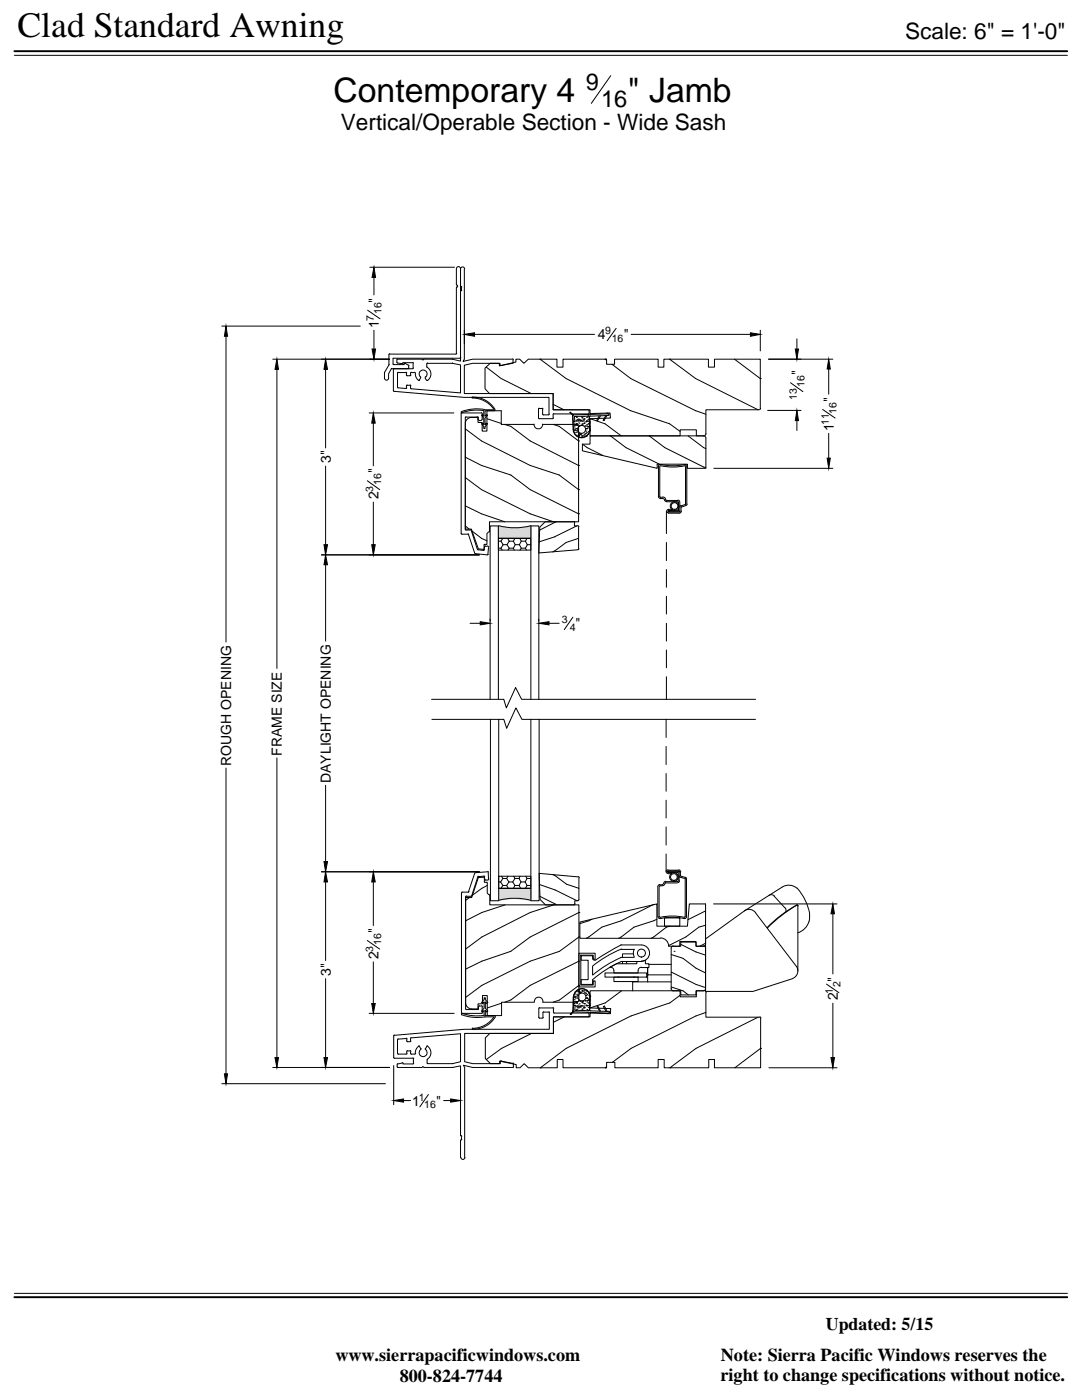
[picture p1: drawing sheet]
<svg xmlns="http://www.w3.org/2000/svg" width="216mm" height="279mm" viewBox="0 0 216 279" stroke-linecap="round" stroke-linejoin="round" font-family="sans-serif">
<!-- layer: DIM -->
<g fill="none" stroke="#000" stroke-width=".2">
<path d="M2.9 11h210.1M121.9 15.1l-3.9 5.5M73.8 53.3h16.9M74.6 55.4v3.5M44.3 65.1h27.6M45.1 67.1v61M54.4 71.7h23.3M55.3 73.7v59.7M65 73.7v15.7M73.3 61.9l2.5 1.7M74.6 65.9v3.8M92.7 65.9v2.7"/>
<path d="M94.7 66.7h23.9M122.9 65.5l-1.7 2.5M125.9 66.7h23.8M151.7 65.9v4.1M153.4 71.7h12.8M157.7 76.4l2.5 1.8M159 67.6v2.1M165.4 73.7v5M65 93v15.7M73.3 95.9l2.5 1.8M73.7 82.4h16.9M74.5 84.4v8.6"/>
<path d="M142.4 93.5h23.8M153.2 81.9h6.6M159 83.9v2M164.2 81.7l2.4 1.7M165.4 86.5v4.9M64.1 110.7h31.5M65 112.7v15.2M74.5 100.2v8.5M93.8 124.4h2M97.8 123.6v.3M107.5 123.6v.3M109.5 124.4h2.1"/>
<path d="M114.3 123.2l-1.7 2.5M45.1 153.3v61M55.3 151.2v59.9M65 156.7v15.3M64.1 174h31.5M65 176v15.7M74.5 176v8.7M65 195.3v15.8M73.3 187.7l2.5 1.7M74.5 192v8.3M142.4 180.4h24.6M164.9 196.4l2.5 1.7"/>
<path d="M166.2 182.4v12M44.3 216.3h32.6M54.4 213h23.3M73.7 202.2h16.9M78.6 212.7v7.8M80.5 219.6h1.4M85.5 218.4l-1.7 2.5M88.5 219.6h1.4M91.9 216.3v4.2M153.4 213.1h13.6M166.2 200.2v10.9M2.9 258.1h210.1"/>
</g>
<g fill="#000" stroke="#000" stroke-width=".2">
<path d="M74.6 53.3l.3 2.1h-.7zM45.1 65.1l.3 2h-.6zM55.3 71.7l.3 2h-.7zM65 71.7l.3 2h-.6zM74.2 69.7h.7l-.3 2zM92.7 66.7l2-.3v.7zM149.7 66.4l2 .3-2 .4zM158.7 69.7h.6l-.3 2zM165.4 71.7l.3 2h-.7zM74.5 82.4l.4 2h-.7zM159 81.9l.3 2h-.6zM165 91.4h.7l-.3 2.1z"/>
<path d="M64.7 108.7h.6l-.3 2zM65 110.7l.3 2h-.6zM74.2 108.7h.7l-.4 2zM95.8 124.1l2 .3-2 .3zM107.5 124.4l2-.3v.6zM65 174l.3 2h-.6zM64.7 172h.6l-.3 2zM74.5 174l.4 2h-.7zM166.2 180.4l.3 2h-.7zM44.8 214.3h.6l-.3 2zM54.9 211.1h.7l-.3 1.9zM64.7 211.1h.6l-.3 1.9z"/>
<path d="M74.2 200.3h.7l-.4 1.9zM78.6 219.6l1.9-.3v.7zM89.9 219.3l2 .3-2 .4zM165.8 211.1h.7l-.3 2z"/>
</g>
<!-- layer: PRODUCTS -->
<g fill="none" stroke="#000" stroke-width=".2">
<path d="M91.1 56.8v-3.2a.41 .41 0 0 1 .4-.4 .41 .41 0 0 1 .4 .4v17.8M91.1 57.5v13M91.1 56.7l.2 .4-.1 .2M91.2 57.2l-.1 .2M91.9 53.7l.1 3.5M91.9 53.7a.41 .41 0 0 1 .4-.4 .41 .41 0 0 1 .4 .4M92 58l-.1 14.1-1.7-.4h-5.6l-.2 .2-.2-.2h-4.9M92 57.1l.1 .2M92.1 57.3v.6M92.1 57.9l-.1 .1M92.7 53.7v18l-.3 .4 1.9-.4h7.9M77.6 72.8l-.9 1.6"/>
<path d="M77.7 72.7l-.1 .1M77.7 70.7h13.2M77.8 70.6l-.2 .2v2M78.2 73.6h4.1M78.2 73.5h-.1a2.53 2.53 0 0 0-.6 2.2 .41 .41 0 0 1-.5 .2 .41 .41 0 0 1-.3-.4v-1.1M78.4 72.6l.2 .2h2.1v-.2M78.5 73.7v4.3M78.5 77.9l.1 .2 14 1.2h16.9v3.4M78.7 73.5l-.2 .2M79.2 72.3l.1 .1 .9 .2 .2-.2h1.9M79.2 71.8v.5M79.3 77.2l.2 .2"/>
<path d="M79.3 74.5v2.8M79.4 71.6l-.2 .2M79.4 74.4h1.6M79.5 74.3l-.2 .1M80.8 72.5l.7 .4M80.9 72.5l-.2 .1M81 74.3l.2 .1M81.1 74.8l.2 .2M81.1 74.5v.4M81.1 77v.4M81.2 77.4l-.2 .1-1.6-.1M81.2 76.9h.6"/>
<path d="M81.3 76.8l-.2 .2M81.5 72.8l.1 .2M81.5 73v.5M81.6 73.4l-.2 .2M81.8 76.8l.2 .2M81.9 74.5v.4M81.9 77v.5M82 74.8l-.2 .2h-.6M82 74.4h.7M82.1 74.3l-.2 .1M82.3 72.3l.2 .2M82.4 72.5v1"/>
<path d="M82.5 73.4l-.2 .2M82.7 74.3l.2 .2a1.59 1.59 0 0 0 .6 1.4M83.7 75.9h-.2M83.9 75.2v.2M83.9 75.5l-.3 .4M84.8 75.5l.4 .4h.1M84.9 75.2v.2M85 75.2a.79 .79 0 0 0 0-1.1 .79 .79 0 0 0-1.1 0 .79 .79 0 0 0 0 1.1M85.2 73.2a1.65 1.65 0 0 1 .1 2.7M85.2 72.6v.6M85.3 72.5h4.9l1.7 .3v5.6l-9.9-.8-.1-.2M85.3 72.4l-.1 .2"/>
<path d="M90.3 71.6h.1M90.3 72.4h.1M91.1 70.5l-.1 .2M92 71.3l-.2 .2h-13.4v1.1M94.2 79.4v-.1a4.9 4.9 0 0 1 4.6 2.4M94.3 79.4a5.2 5.2 0 0 1 4.3 2.3M97 73.3l3 2.3 6 2.9M99.8 72.8v-.3h-5.5l-1.6 .4v5.6h17.7v3.3h7.1v.8h-7M102.2 72.5l-2.2 .5-.2-.2M102.3 71.6l.1 .2M102.4 71.8v.6M102.4 72.4l-.1 .1"/>
<path d="M107.8 71.7h.1M107.8 71.7l5.2 3.9 12.9 6.4 7.7 2.6 2.1 1.5M120.7 71.7h.1M120.7 71.7l.3 .2M122.1 72.7l3.8 2.9 12.9 6.4 2.1 .7M133.6 71.7h.1M133.6 71.7l5.2 3.9 12.5 6.2M146.6 71.7l5.1 3.9M151.7 75.6h.1M92 82.5v24M92.1 82.1l-.1 .2 .2 .1M92.1 82.4h3.9"/>
<path d="M92.2 82.4l-.2 .1M92.8 84.4v21.2h1.3l1.3 3.9 1.2 .2v-1.1h.6v-2.1l.3-.3h.2v-2.1h17.8v-19M92.8 95.3l3.3 2.4 9.7 4.8 4.6 1.6M92.8 91.2l3.3 1.7 5.8 1.9 3.9 2.9 9.7 4.8M92.8 85.6l3.3 2.4 9.7 4.9 5.8 1.9 3.9 2.9M93 83.2h2.3M93 83.2l-.2 .1v22.4M94.1 83.3h1M94.1 83.3a1.24 1.24 0 0 0-1.2 1.1M95.2 83.2l.2 .3M95.3 83.2l.1 .1M95.4 83.7l.2 .2"/>
<path d="M95.4 83.5v.8h.8v1.7h1v-4h2.8v2.7h6.6M95.4 83.4v.3M95.6 83.9h.4M96.1 82.4l.1 .1M96.2 83.7l-.2 .2M96.2 82.5v1.2M96.6 82l-2.6-.1-1.8 .5M96.7 81.7l-2-.1-1.3 .2-1.3 .3M96.7 81.8h1.8M97.2 83.6l2.8 .9M98.7 81.8v.2h-1.9v1.1l.3-.4 .2 .2-.5 .5v1.4l.3-.4 .2 .2-.5 .5v.4h-.3v-.4l-.4-.5 .2-.2 .2 .4v-1.4l-.4-.5 .2-.2 .2 .4v-1.1M100.7 84.7l1.2 .4 3.9 2.9 9.7 4.9"/>
<path d="M107.4 83.4l.2 .2h2.6M107.4 81.7v1.7M107.6 81.5h.5M107.6 81.5l-.2 .1M108.2 81.5l.1 .1M108.3 84.6a.86 .86 0 0 1-.9 1 .86 .86 0 0 1-.8-1M108.3 81.7v.9l.1 .2M108.3 84.7h6.8M108.4 82.8h1M109.6 82.6l-.2 .2M110.4 82.7v.7M110.4 84.7l1.2 .4 3.9 2.9"/>
<path d="M110.4 80.7l2.1 1.1M110.4 83.4l-.1 .2M110.5 82.5l-.1 .2M113.7 82.3l.7 .5 6.8-.2-.1-.2 .3 .2M113.7 82.3h.1M113.7 82.4l.5 .4M114.2 82.8h.1M114.2 82.8v.3M114.2 82.8l.2 3M114.3 82.9l.1 1.1M114.4 84l.1 .1M114.5 82.7l-.1 .2"/>
<path d="M114.5 84.1h.1M114.5 84.1l-.1 .1v1.6M114.6 84.4h.1M114.6 85.2h.1M114.6 86h.1M114.6 84.1h.1M114.6 85.7h.1M114.6 84.8h.1M114.6 85.8h.1M114.6 85h.1M114.6 86.4h.1M114.8 84l-.2 .1"/>
<path d="M114.8 85.6h.1M114.8 85.8h.1M114.8 83.1h.1M114.9 84.7h.1M114.9 83.9h.1M114.9 84.8h.1M114.9 83.1h.1M114.9 84.6h.1M115 83.3h.1M115 84.1h.1M115 84.8h.1M115 85.5h.1"/>
<path d="M115 86.3h.1M115 86.9h.1M115 84.6h.1M115 86h.1M115.1 84.6l.2 .1 .2 .4M115.1 84.9h.1M115.1 83.7h.1M115.2 86h.1M115.3 83.9h.1M115.3 86.9h.1M115.3 83.6h.1M115.4 84.2h.1"/>
<path d="M115.5 83.9h.1M115.5 87.1h.1M115.5 97.7h.1M115.5 88h.1M115.5 92.9h.1M115.5 83.7h.1M115.5 84.4h.1M115.5 86.7h.1M115.5 86.9h.1M115.5 85.1h.1M115.5 86.6h.1M115.6 84.9h.1"/>
<path d="M115.6 86.5h.1M115.7 83.9h.1M115.8 84.1h.1M115.8 83.8h.1M115.8 86.7h.1M116 83.9h.1M116 87h.1M116 83.1h.1M116.1 83.3h.1M116.1 84.1h.1M116.1 84.8h.1M116.1 87.1h.1"/>
<path d="M116.1 84.6h.1M116.1 84.9h.1M116.1 87h.1M116.1 83.4h.1M116.2 84.6h.1M116.2 88.6l1 .7 3.1 1.6M116.3 84h.1M116.3 87h.1M116.3 83.7h.1M116.5 84h.1M116.5 83.1h.1M116.5 83.7h.1"/>
<path d="M116.5 84.4h.1M116.5 86.7h.1M116.5 83.6h.1M116.5 84.5h.1M116.6 87h.1M116.7 85h.1M116.7 86.6h.1M116.8 86.5h.1M116.8 84.2h.1M116.9 86h.1M116.9 87.1h.1M117 84.1h.1"/>
<path d="M117 85.6h.1M117 85.5h.1M117 87h.1M117 83.3h.1M117 84h.1M117 84.8h.1M117 86.3h.1M117 85h.1M117.2 85.5h.1M117.2 85.1h.1M117.2 83.1h.1M117.3 84.6h.1"/>
<path d="M117.3 83.7h.1M117.3 85.2h.1M117.4 83.1h.1M117.4 84.1h.1M117.4 85.1h.1M117.4 86.6h.1M117.4 86.1h.1M117.4 84.5h.1M117.4 83.1h-2.8l.1 .8M117.4 83l.2 .2 .1 2.4a1.68 1.68 0 0 1-1.6 1.8 1.68 1.68 0 0 1-1.7-1.7M117.5 83.2l.2 2.4a1.62 1.62 0 0 1-1.6 1.7 1.62 1.62 0 0 1-1.7-1.6M117.5 84.1h.1"/>
<path d="M117.5 83.6h.1M117.6 84.4h.1M117.6 85.1h.1M117.6 85.9h.1M117.6 86h.1M117.7 83.6l3 1 3.3 2.4M117.8 83l-.1 .2M119.6 83l-.5 .9 .1 .1 .6-1M120.9 82.9l-.6 1h.2l.6-1M121.4 82.5l.1 .2M121.5 82.7v.1M121.5 82.8l-.1 .1-3.6 .2"/>
<path d="M121.8 87h.1M121.8 87l3.1 2.3 6.7 3.3M129.5 87h.1M129.5 87l3.2 2.3 8.2 4M131.4 99.1v.2l.4 .2M131.6 93.1v6M131.6 99.1l.2 .1M131.8 99.2h.4M131.8 99.5h.4M131.8 93l-.2 .1M131.8 92.7l-.3 .1-.1 .3v6M132.2 99.2l.3 .1 .3 .4"/>
<path d="M132.3 99.5l.3 .3M132.6 99.7l.1 .3 .3 .1M132.8 99.7l.1 .1M132.9 99.9h2.4M135.3 99.8l.2 .1 .1 .3M136.7 92.7l.3 .1 .1 .3M136.7 93l.1 .1M136.7 92.7l-2.1 .3-2.7-.3M136.7 92.9l-2.1 .3-2.8-.3M136.8 93.1v7.5M137 93.1v7.5M137.3 87l3.1 2.3 .5 .2"/>
<path d="M140.4 87h-22.7v1.6h-1.5v1.4l14.9 3.5v-.9h6.1v.9h3.7v-6.1M140.4 87l.4 .2 .1 .2M151.5 81.8h-10.6v4.8l-.3 .3-.2 .1M151.7 81.5v-9.8h-9.1v1.6h-1.2v-1.6h-8.9v1.6h-1.2v-1.6h-8.7v1h-1.6v-1h-8.7v1.6h-1.2v-1.6h-5.7l-.9 .8-.8-.8h-.8v.6l-3.3 .7v-.5h-1.8l-1 1v4.1l.9 .9h12.7v3.3h7.3v.7l4-.1 .1 1-4.1 .2v3.4h18v-1.2h3.2v1.2h1.5M151.8 81.5l-.3 .2M92 106.5l.2 .1M92.1 106.6h1.3M92.8 105.6l.2 .2h.9M92.8 105l.8 .6M92.8 101l3.3 1.5 4.6 1.6M93.4 106.5l.1 .2M93.5 106.7l1.2 3.8 2.5 .2 .2-.1"/>
<path d="M94 105.7l.1 .1M94.1 105.9l1.2 3.8M94.2 106l1.9 1.4 1.1 .5M95.3 109.6l.1 .1M96.7 109.7l-.2 .1-1.1-.1M96.7 109.2l-.1 .5M96.8 109h.4M96.9 109l-.2 .2M97.3 109l.2 .2M97.5 109.3l-.1 1.3M99.4 105v2.4h6.5v-2.4M99.4 107.4h6.5v2.4h-6.5z"/>
<path d="M99.4 108h.6M99.4 109.4h.6M99.5 104.9a12.4 12.4 0 0 0 6.5 0M100 109.4l.2 .4M100 108l.4 .7M100.3 107.4l-.3 .6M100.4 108.7h.8M100.4 108.7l-.4 .7M101.2 108.7l.4 .7M101.3 107.4l.3 .6M101.6 108h.8M101.6 109.4h.8"/>
<path d="M101.6 108l-.4 .7M101.6 109.4l-.2 .4M102.4 109.4l.2 .4M102.4 108l.4 .7M102.8 107.4l-.4 .6M102.8 108.7h.8M102.8 108.7l-.4 .7M103.6 108.7l.4 .7M103.7 107.4l.3 .6M104 108h.8M104 109.4h.8M104 108l-.4 .7"/>
<path d="M104 109.4l-.2 .4M104.8 109.4l.2 .4M104.8 108l.4 .7M105.2 107.4l-.4 .6M105.2 108.7h.7M105.2 108.7l-.4 .7M110.7 109.9l-.4 .3M110.7 104.3l-3 1.5M110.8 107.1l-3.2 1M110.9 104.1l-.1 .2M114.4 104.1h-5.6l-1.1 1.1-.2 5.2 7.8-.7M114.5 104.1l.2 .2"/>
<path d="M114.6 104.3v.7h.7M115.1 105l-4.4 2.1M115.3 104.9l.2 .2M115.5 102.5h.1M115.5 107.4l-2.5 .9-2.2 1.6M115.5 105.1v4.4M115.5 109.5l-.2 .2M132.9 100.1h2.5v1.8h-1.9v.3h2M133 102v4.5M133 108.3v3.6M133 113.7v3.5M133 119v3.5"/>
<path d="M133.4 101.7h.7v.2h-.7M133.4 102.2h2.1M133.4 101.9l-.1 .1 .1 .1M133.4 101.7a.35 .35 0 0 0-.4 .3 .35 .35 0 0 0 .4 .4M135.6 100.3l-.1 1.8M135.7 102l-.1 .2M135.8 100.9l-.2 .3M136 102l-.2 .4h-.3h-2.1M136 101.1l-.1 .9M136.8 100.5l-1 .5M136.8 100.9l-.8 .3M137.1 100.6l-.2 .3"/>
<path d="M86.1 139.6h14.4l.5 1.7 1.9-4.1 1.2 2.4h46.7M97.8 139.6v-34.6h1.6v34.6M105.9 139.6v-34.6h1.6v34.6M133 124.4v3.5M133 129.7v3.6M133 135.1v4.5M86.2 143.6h14.3l.6 1.7 1.8-4 1.2 2.3h46.7M97.9 143.6v36.2h1.6v-36.2M105.9 143.6v36.2h1.7v-36.2M132.9 143.6v3.6M132.9 149v3.6M132.9 154.4v3.5"/>
<path d="M132.9 159.7v3.6M92.1 178.2v23.9M92.2 178l-.1 .2M93 178.9h1M93.1 178.8l-.2 .2v22.4l.2 .1M93.6 177.9l-1.4 .1M93.7 179.1l-.8 .6M94.2 178.8l-.2 .1M95.3 175.1l-1.2 3.7M95.5 174.9l-.2 .1M96.5 174.9h-1.1M96.5 174.8l.2 .2"/>
<path d="M96.7 175l.1 .6h.5M97.2 176.7l-1.1 .6-1.9 1.4M97.3 174l-2.6 .2-1.2 3.8M97.3 173.9l.2 .2M97.4 174.1l.1 1.3M97.5 175.4l-.2 .2M99.5 179.8v-2.5h6.4v2.5M99.5 174.9h6.4v2.4h-6.4zM99.5 176h.4M99.9 176l.4 .7M100.1 174.9l.2 .4M100.3 176.7h.8"/>
<path d="M100.3 175.3h.8M100.3 176.7l-.3 .6M100.3 175.3l-.4 .7M101.1 175.3l.4 .7M101.1 176.7l.3 .6M101.4 174.9l-.3 .4M101.5 176h.8M101.5 176l-.4 .7M102.3 176l.5 .7M102.5 174.9l.3 .4M102.8 176.7h.8M102.8 175.3h.8"/>
<path d="M102.8 176.7l-.4 .6M102.8 175.3l-.5 .7M103.6 175.3l.4 .7M103.6 176.7l.3 .6M103.8 174.9l-.2 .4M104 176h.8M104 176l-.4 .7M104.8 176l.4 .7M104.9 174.9l.3 .4M105.2 176.7h.7M105.2 175.3h.7M105.2 176.7l-.4 .6"/>
<path d="M105.2 175.3l-.4 .7M106 179.7a12.4 12.4 0 0 0-6.5 0M107.6 176.5l3.2 1.1 4.3 2.2M107.7 178.9l3.3 1.7M110.3 174.6l2.7 1.9 2.5 .8M115.3 175l-7.7-.7 .2 5.2 1 1.1h5.7M115.4 174.9l.2 .3M115.5 175.2v4.4M115.5 179.5l-.2 .3h-.6v.6M131.3 177v6M131.5 177v5.9M131.6 176.6h.5"/>
<path d="M131.7 176.5l-.2 .1-.2 .3M131.7 176.8l-.1 .1M132.5 176.3l-.4 .2M132.8 176.2h2.3M132.8 176.1l-.1 .1a.63 .63 0 0 1-.6 .6h-.5M132.9 175.9l-.3 .1-.1 .2M132.9 165v3.6M132.9 170.4v3.6M133.2 174.1h.8v.3h-.7M133.2 173.9h2.2M133.3 173.9l-.1 .1h.1M133.3 173.6a.35 .35 0 0 0-.4 .4 .35 .35 0 0 0 .4 .3"/>
<path d="M133.3 173.7h2.1M135.4 173.6l.2 .1 .2 .3M135.5 173.9l.1 .1M135.5 174v1.8M135.5 174.8l.2 .3M135.6 174l-.1-.1h-2.1v.2h1.9v1.9h-2.5M135.6 175.8l-.1 .2-.3 .1M135.7 175.1l.9 .2M135.8 174v.7M135.8 174.7l.1 .2M135.9 174.9l.9 .2M136.7 175.3l.1 .1"/>
<path d="M136.7 175.4v7.6a13.4 13.4 0 0 0-5 .1M136.8 175.1l.2 .2M137 175.4v7.6M153.4 178.7a.92 .92 0 0 1 1.1 .1M154.4 178.8l2.2 2.4M159 177.3a2.43 2.43 0 0 0-2.9-.3l-7.6 4.8-7.7 5.6v10.5h9.4l7.9-2.6a1.65 1.65 0 0 0 .8-2.4M159 177.2a10.6 10.6 0 0 1 2.6 5.2M100.8 180.6l-4.7 1.5-3.2 1.7M106.6 200a.86 .86 0 0 1 .9-1 .86 .86 0 0 1 .8 1M110.5 180.6l-4.7 1.5-9.7 4.9-3.2 2.4M114.4 198.9l-.1 3M114.5 198.9a1.62 1.62 0 0 1 1.7-1.5 1.62 1.62 0 0 1 1.5 1.6"/>
<path d="M114.6 199.5h.1M114.6 198.8h.1M114.6 200h.1M114.6 198.9h.1M114.6 199.1h.1M114.6 199.8h.1M114.7 198.4h.1M114.8 199.2h.1M114.8 180.4l-.3 .2M114.8 198.9h.1M114.9 199.9h.1M115.1 200h.1"/>
<path d="M115.1 199.2h.1M115.1 198.4h.1M115.1 197.9h.1M115.1 198.7h.1M115.2 199.9h.1M115.3 198.7h.1M115.4 197.9h.1M115.5 197.7h.1M115.5 199.7h.1M115.5 187h.1M115.5 196.7h.1M115.5 182.1h.1"/>
<path d="M115.5 191.8h.1M115.5 199.6v-19h-17.8v-2h-.2l-.3-.4v-2.1h-.5v-1h-1.3l-1.3 4h-1.2v21.2M115.5 190.2h3.3v1.2h-.4v-.8h-2.5v6h2.5v-.8h.4v1.2h-3.3zM115.5 182.1l-9.7 4.9-3.9 2.9-5.8 1.9-3.2 1.6M115.5 187l-3.9 2.9-5.8 1.9-9.7 4.9-3.2 2.4M115.5 191.8l-9.7 4.9-3.9 2.9-1.2 .4M115.5 196.7l-3.9 2.9-1.2 .4M115.5 199.5l-.2 .4-.2 .1M115.6 198h.1M115.6 197.9h.1M115.6 198.1h.1M115.7 199.8h.1"/>
<path d="M115.7 198.2h.1M115.8 198h.1M115.8 198.1h.1M116.1 197.8h.1M116.1 200h.1M116.1 197.7h.1M116.1 199.8h.1M116.2 199.9h.1M116.4 197.8h.1M116.6 198.1h.1M116.6 197.7h.1M116.7 199.7h.1"/>
<path d="M116.7 199.8h.1M116.8 198.2h.1M116.9 198.7h.1M116.9 198.3h.1M117 199.2h.1M117 197.7h.1M117 199.7h.1M117 199.1h.1M117 197.8h.1M117.1 200h.1M117.1 199.3h.1M117.1 198.5h.1"/>
<path d="M117.2 199.3h.1M117.3 199.7h.1M117.4 199.5h.1M117.4 199.6h.1M117.4 198.2h.1M117.5 198.7h.1M117.7 199.6h.1M117.7 198.9h.1M117.7 198.8h.1M117.7 199.1l-.1 2.4M117.7 199.1v2.5l.1 .1M117.8 199a1.68 1.68 0 0 0-1.6-1.7 1.68 1.68 0 0 0-1.8 1.6v1.6"/>
<path d="M118.1 183.4l-2.4 .9M118.2 191v-.3h-2.2v.9h1.4v3.9h-1.4v1h2.2v-1M118.2 192.8v1.8M118.3 191l.1 .5 .4 .1M120.7 194.2h8.3v.8h-8.3zM121.8 193a.67 .67 0 0 1 .7 .7M122.5 195h4.8v.9h-4.8zM122.5 193.7v.5h4.8v-.5M123.1 192.3l-1.5 .8h.2M123.3 195h.1M123.9 191.9h4.1h-.9v.4h-4M123.9 188.6h4.1"/>
<path d="M123.9 191.1h2.6M123.9 191.9a22.6 22.6 0 0 0-5.6 3.6M124 189.5h2.5M124 191.1a23.2 23.2 0 0 0-5.7 3.5M124 188.6l-5.1 3M124 189.4a23.3 23.3 0 0 0-5.7 3.4M124 197.7l-3.2 2.4-3.1 1.1M124.2 191.9v.4M125 191.9v.4M126.3 190.4h-2.1v.7M126.4 195h.1M126.6 189.4a1.62 1.62 0 0 0 0 1.6"/>
<path d="M128 188.6a1.62 1.62 0 0 1 1.6 1.6 1.62 1.62 0 0 1-1.6 1.6l.8-.2M128 193a.67 .67 0 0 0-.7 .7M128.8 191.7v.6h.7v.8h-1.5M129.5 192.5h4.4M130.4 180.5l-6.4 3.3-3.9 1.2-3.1 2.3M130.4 180.5h.1M131.1 183.4l-4.6 1.6-3 2.3M131.3 182.9l.3 .4a12.4 12.4 0 0 1 5 0M131.6 182.9l.1 .2M131.8 187.3h-16.1v-3.3l15.4-3.6v4.4h6.1l.3-4.4h3.3v8.1M131.8 187.2a1.62 1.62 0 0 1 1.6 1.6M132.6 183.2h3v1.6h-3z"/>
<path d="M133.4 188.8h2.2v-.9h3.3v.9h1.4h-1.4v-.8h-3.1v.8h-1.5M133.7 184.8l-.7 .2-3.1 2.3M133.9 196h-7.7v1.7M133.9 194.6h-4.7v-1.5v2.9M133.9 197l2.4 .7 1.1 .9M133.9 190.5l2.4 .8 2.6 1.9 1.9 1M133.9 194l5 2.5 1.9 .6M134.3 197.7h1.5v.9h3.1v-.9h1.4M134.3 188.8l-.3 .2-.1 .2v8.1l.1 .2 .3 .2M134.5 189.9h.1M135.7 198.6l-2 1.5-7.8 2.6-12.9 6.5-5.2 3.9M135.8 188.5l3.1 1.5 1.9 .6"/>
<path d="M137 182.9l-.1 .3-.3 .1M140.4 188.8h.2l.2 .4v8.2l-.2 .3h-.2M140.5 197.7h-1.6v1.2h-3.2v-1.2h-18v3.5l4.2 .1-.1 1-4.1-.1v.7h-7.3v3.3h-12.7l-.9 .9v4.2l1.1 1h1.8v-.5l3.3 .7v.6h.8l.8-.8 .8 .8h5.8v-1.7h1.1v1.7h8.7v-1.1h1.7v1.1h8.6v-1.7h1.2v1.7h8.9v-1.7h1.2v1.7h9.2v-9.9M140.5 197.7h.2l.2 .4M140.7 188.3l-1.1 .5M140.8 188.4l-.2 .4h-.2M140.8 184.7l-1.3 .3-2.7 2-3.4 1.7M140.8 181.8l-3.6 1.8M140.9 198.1v4.9h10.7M148.6 181.8a1.62 1.62 0 0 1 2.2 .4M150.8 182.2l8.1 10.7M156.7 181.2l.1 .2v.6"/>
<path d="M159 180.6l.2 .2M159 180.6a29.2 29.2 0 0 0-5.9 4.6M159 180.7l.3 .1M159 180.6a25.1 25.1 0 0 0-5.9 4.5M159.2 180.8v13M161.4 183.8a3.3 3.3 0 0 1-2.2 2.4M161.5 182.4v1.4M78.6 211l.1 .2M78.6 206.7v4.4M78.7 211.2h3.7M78.7 206.6l-.1 .1M79.3 212.5v.4"/>
<path d="M79.3 212.9l.1 .1M79.3 210.2l.2 .2h1.5M79.3 207.5v2.7M79.4 213h4.8l.2-.2 .2 .2h5.7l1.6-.3 .1 14M79.4 212.3l-.1 .1M79.5 207.3l-.2 .2M80.3 212.1l-.9 .2M80.3 212.1l.2 .1M80.4 212.3h2M81 207.3l-1.6 .1M81.1 207.2l.1 .2M81.2 207.4v.4"/>
<path d="M81.2 209.9v.3M81.2 210.2l-.1 .2M81.3 209.7h.5M81.3 209.7l-.1 .1M81.8 209.7l.2 .1M81.9 207.3v.5M81.9 209.9v.3M82 207.7l-.2 .2h-.5l-.1-.2M82 207.1l9.9-.8v5.6l-1.6 .4h-4.9M82.1 207.1l-.2 .1M82.4 211.1l.2 .2M82.5 211.3v.9"/>
<path d="M82.6 212.2l-.2 .1M82.9 210.2l-.2 .2h-.6l-.2-.2M83.5 208.7l.2 .1M83.5 208.8a1.56 1.56 0 0 0-.6 1.4M83.7 208.8l.3 .5M83.9 209.5a.79 .79 0 0 0 0 1.1 .79 .79 0 0 0 1.1 0 .79 .79 0 0 0 0-1.1M84 209.2l-.1 .3M84.9 209.2v.3M85.2 208.8l-.3 .5M85.2 212.1l.2 .2M85.3 211.4l-.1 .7M85.3 208.8a1.56 1.56 0 0 1 0 2.6"/>
<path d="M85.3 208.7l-.2 .1M90.4 213h-.1M90.4 212.3h-.1M92.1 202.1l.1 .1M92.2 202.2h3.9M92.2 202.2l2.5 .5 1.9-.1M92.2 202.2l-.1 .2a8.2 8.2 0 0 0 4.7 .5M92.9 200.3a1.24 1.24 0 0 0 1.2 1.1h1.1M94.3 205.2l.1 .2M95.4 201v.4M95.4 201.1l-.2 .3M95.5 201.3l-.1 .2h-2.4"/>
<path d="M95.6 200.8h.4M95.7 200.7l-.3 .2M96.1 200.7l.2 .2M96.2 201v1.1M96.3 202.1l-.2 .1M96.6 202.7v-1l-.3 .3-.2-.2 .5-.6v-1.2l-.3 .3-.2-.2 .5-.6v-.4h.2v.4l.6 .6-.3 .2-.3-.3v1.2l.6 .6-.3 .2-.3-.3v1h2a4.1 4.1 0 0 1-3.1 2.6l-1.3 .1M96.7 202.9h1.8M98.6 202.9a5.2 5.2 0 0 1-4.3 2.3M100 211.8l2.3 .4M100 211.7l-.2 .2M100.1 200.2l-2.9 1M102.4 212.1l.1 .2"/>
<path d="M102.4 212.3v.6M102.5 212.9l-.2 .1h-8l-1.8-.4 .2 .4v18M106.1 206.2l-6 3-3.1 2.2M106.6 200h-6.5v2.7h-2.9v-4h-.9v1.6h-.9v.9M107.5 201.3v1.8M107.5 203l.2 .2h.5M107.6 201.2h2.7M107.7 201.1l-.2 .2M107.8 213.1h.1M108.3 200h6.8M108.3 202.1v1M108.4 203l-.2 .2"/>
<path d="M108.5 202h1M108.5 201.9l-.2 .2M109.5 201.9l.2 .2M109.6 202.1v3.3h-16.9l-14 1.2M110.3 201.1l.2 .2M110.4 201.3v.7l.2 .2M110.6 202.2h6.9v.7h-7.1v3.3h-17.7v5.7l1.6 .4h5.5v-.4M112.6 202.9l-2.2 1.1M113.8 202.4h.1M114.3 201.9l-.5 .5 .7-.5 6.7 .3v.1l.2-.1M114.3 201.9h.1M114.3 201.6v.3"/>
<path d="M114.4 200.8v1l.1 .1M114.4 200.5l.2 .2M114.6 200.3h.1M114.6 200.6l-.2 .1M114.6 200.7h.1M114.7 200.6l.1 .2M114.7 200.7h.1M114.8 200.8l-.1 .8 2.8 .1M114.9 201.6h.1M114.9 200h.1M114.9 200.9h.1M115 201.6h.1"/>
<path d="M115 200.1h.1M115.1 201.4h.1M115.1 200.7h.1M115.1 200.1h.1M115.1 200.2h.1M115.2 201h.1M115.3 200.8h.1M115.3 201.2h.1M115.4 200.6h.1M115.5 200.8h.1M115.6 201.1h.1M115.6 200.3h.1"/>
<path d="M115.8 200.9h.1M115.8 200.7h.1M115.8 201h.1M116 200.8h.1M116.1 201.4h.1M116.1 200.7h.1M116.1 201.7h.1M116.1 200.1h.1M116.2 201.4h.1M116.3 200.2h.1M116.3 200.8h.1M116.4 201.1h.1"/>
<path d="M116.5 200.8h.1M116.5 201.2h.1M116.5 201.7h.1M116.6 201.1h.1M116.6 200.3h.1M116.9 200.6h.1M117 200.7h.1M117.1 201.5h.1M117.1 200.7h.1M117.3 201.7h.1M117.3 200.1h.1M117.4 200.7h.1"/>
<path d="M117.4 201h.1M117.4 201.7h.1M117.5 200.2h.1M117.6 200.7h.1M117.6 201.1h.1M117.7 201.5l-.2 .2M117.7 200.3h.1M117.8 201.7l3.6 .2M119.6 201.8l-.5-1 .2-.1 .5 1.1M120.8 213.1h.1M120.9 201.8l-.5-.9 .2-.1 .6 1.1M121 212.8l-.2 .3"/>
<path d="M121.5 201.8l.1 .2M121.5 202h.1M121.6 202l-.2 .2M133.7 213.1h.1M140.9 202l-2 .7-13 6.5-3.7 2.8M151.3 203l-12.4 6.2-5.2 3.9M151.6 202.9l.2 .3M151.8 209.2h.1M151.8 209.2l-5.2 3.9M92 227.5l-.1 3.5M92 226.6l.1 .2M92.1 226.8v.6"/>
<path d="M92.1 227.4l-.1 .1M92.8 231a.41 .41 0 0 1-.4 .4 .41 .41 0 0 1-.4-.4"/>
<circle cx="116.1" cy="85.7" r=".79"/>
<circle cx="134.6" cy="101" r=".67"/>
<circle cx="134.6" cy="101" r=".86"/>
<circle cx="134.5" cy="175" r=".67"/>
<circle cx="134.5" cy="175" r=".86"/>
<circle cx="116.1" cy="199" r=".79"/>
<circle cx="128" cy="190.2" r=".79"/>
</g>
<g fill="#dbdbdb" stroke="#dbdbdb" stroke-width=".2">
<path d="M104.3 105.3l1.6-.3v.3z"/>
<path d="M99.4 105.3h6.5v2.1z"/>
<path d="M99.5 177.3h6.4z"/>
<path d="M99.4 105v.3h1.6zM99.4 105l1.6 .3z"/>
<path d="M104.3 105.3h1.6zM104.3 105.3h1.6z"/>
<path d="M99.4 105.3h1.6zM99.4 105.3h1.6z"/>
<path d="M102.7 105.3h3.2zM104.3 105.3h1.6z"/>
<path d="M99.4 105.3h3.3zM99.4 105.3h3.3z"/>
<path d="M99.4 107.4h6.5zM99.4 105.3l6.5 2.1h-6.5z"/>
<path d="M99.5 177.3v2h6.4zM99.5 177.3h6.4v2z"/>
<path d="M102.7 179.3l3.2 .1zM102.7 179.3h3.2v.1z"/>
<path d="M99.5 179.3v.1h1.6zM99.5 179.3h3.2l-1.6 .1z"/>
<path d="M104.3 179.4h1.6zM104.3 179.4h1.6zM104.3 179.4h1.6v.4z"/>
<path d="M99.5 179.4h1.6zM99.5 179.4h1.6z"/>
<path d="M99.5 179.4v.4l1.6-.4zM99.5 179.4v.4z"/>
</g>
<!-- layer: DIM -->
<path d="M2.9 10.2h210.1M2.9 258.9h210.1" fill="none" stroke="#000" stroke-width=".38"/>
<text font-size="7.1" x="3.5" y="7.4">Clad Standard Awning</text>
<g font-size="6.7">
<text x="66.6" y="20.3">Contemporary 4</text>
<text x="125.3" y="20.3">&quot; Jamb</text>
</g>
<g font-size="4.7">
<text x="116.9" y="17.9">9</text>
<text x="120" y="21.3">16</text>
</g>
<g font-size="4.5">
<text x="180.6" y="7.8">Scale: 6&quot; = 1'-0&quot;</text>
<text x="68" y="25.9">Vertical/Operable Section - Wide Sash</text>
</g>
<g font-size="3.6">
<text x="164.8" y="265.4">Updated: 5/15</text>
<text x="66.9" y="271.6">www.sierrapacificwindows.com</text>
<text x="79.8" y="275.7">800-824-7744</text>
<text x="143.8" y="275.6">right to change specifications without notice.</text>
<text x="143.8" y="271.5">Note: Sierra Pacific Windows reserves the</text>
</g>
<g font-size="2.8">
<text x="75.6" y="65.5" transform="rotate(-90 75.6 65.5)">1</text>
<text x="75.6" y="60.4" transform="rotate(-90 75.6 60.4)">&quot;</text>
<text x="119.3" y="67.7">4</text>
<text x="124.5" y="67.7">&quot;</text>
<text x="160" y="74.9" transform="rotate(-90 160 74.9)">&quot;</text>
<text x="166.4" y="80.2" transform="rotate(-90 166.4 80.2)">&quot;</text>
<text x="166.4" y="86.1" transform="rotate(-90 166.4 86.1)">1</text>
<text x="66" y="92.4" transform="rotate(-90 66 92.4)">3&quot;</text>
<text x="75.5" y="94.5" transform="rotate(-90 75.5 94.5)">&quot;</text>
<text x="75.5" y="99.6" transform="rotate(-90 75.5 99.6)">2</text>
<text x="114.8" y="125.4">&quot;</text>
<text x="46.1" y="152.8" transform="rotate(-90 46.1 152.8)">ROUGH OPENING</text>
<text x="56.2" y="150.8" transform="rotate(-90 56.2 150.8)">FRAME SIZE</text>
<text x="66" y="156.3" transform="rotate(-90 66 156.3)">DAYLIGHT OPENING</text>
<text x="75.5" y="191.4" transform="rotate(-90 75.5 191.4)">2</text>
<text x="75.5" y="186.2" transform="rotate(-90 75.5 186.2)">&quot;</text>
<text x="66" y="194.8" transform="rotate(-90 66 194.8)">3&quot;</text>
<text x="167.2" y="195.9" transform="rotate(-90 167.2 195.9)">&quot;</text>
<text x="167.2" y="199.6" transform="rotate(-90 167.2 199.6)">2</text>
<text x="82.2" y="220.7">1</text>
<text x="87" y="220.7">&quot;</text>
</g>
<g font-size="2.1">
<text x="74.6" y="64.1" transform="rotate(-90 74.6 64.1)">7</text>
<text x="76.1" y="62.7" transform="rotate(-90 76.1 62.7)">16</text>
<text x="120.7" y="66.7">9</text>
<text x="122.1" y="68.3">16</text>
<text x="160.5" y="77.3" transform="rotate(-90 160.5 77.3)">16</text>
<text x="159" y="79.7" transform="rotate(-90 159 79.7)">13</text>
<text x="166.9" y="82.5" transform="rotate(-90 166.9 82.5)">16</text>
<text x="165.4" y="84.8" transform="rotate(-90 165.4 84.8)">11</text>
<text x="74.5" y="98.2" transform="rotate(-90 74.5 98.2)">3</text>
<text x="76.1" y="96.8" transform="rotate(-90 76.1 96.8)">16</text>
<text x="112.1" y="124.4">3</text>
<text x="113.7" y="125.9">4</text>
<text x="74.5" y="189.9" transform="rotate(-90 74.5 189.9)">3</text>
<text x="76.1" y="188.5" transform="rotate(-90 76.1 188.5)">16</text>
<text x="167.7" y="197" transform="rotate(-90 167.7 197)">2</text>
<text x="166.2" y="198.3" transform="rotate(-90 166.2 198.3)">1</text>
<text x="83.6" y="219.6">1</text>
<text x="84.7" y="221.2">16</text>
</g>
</svg>
